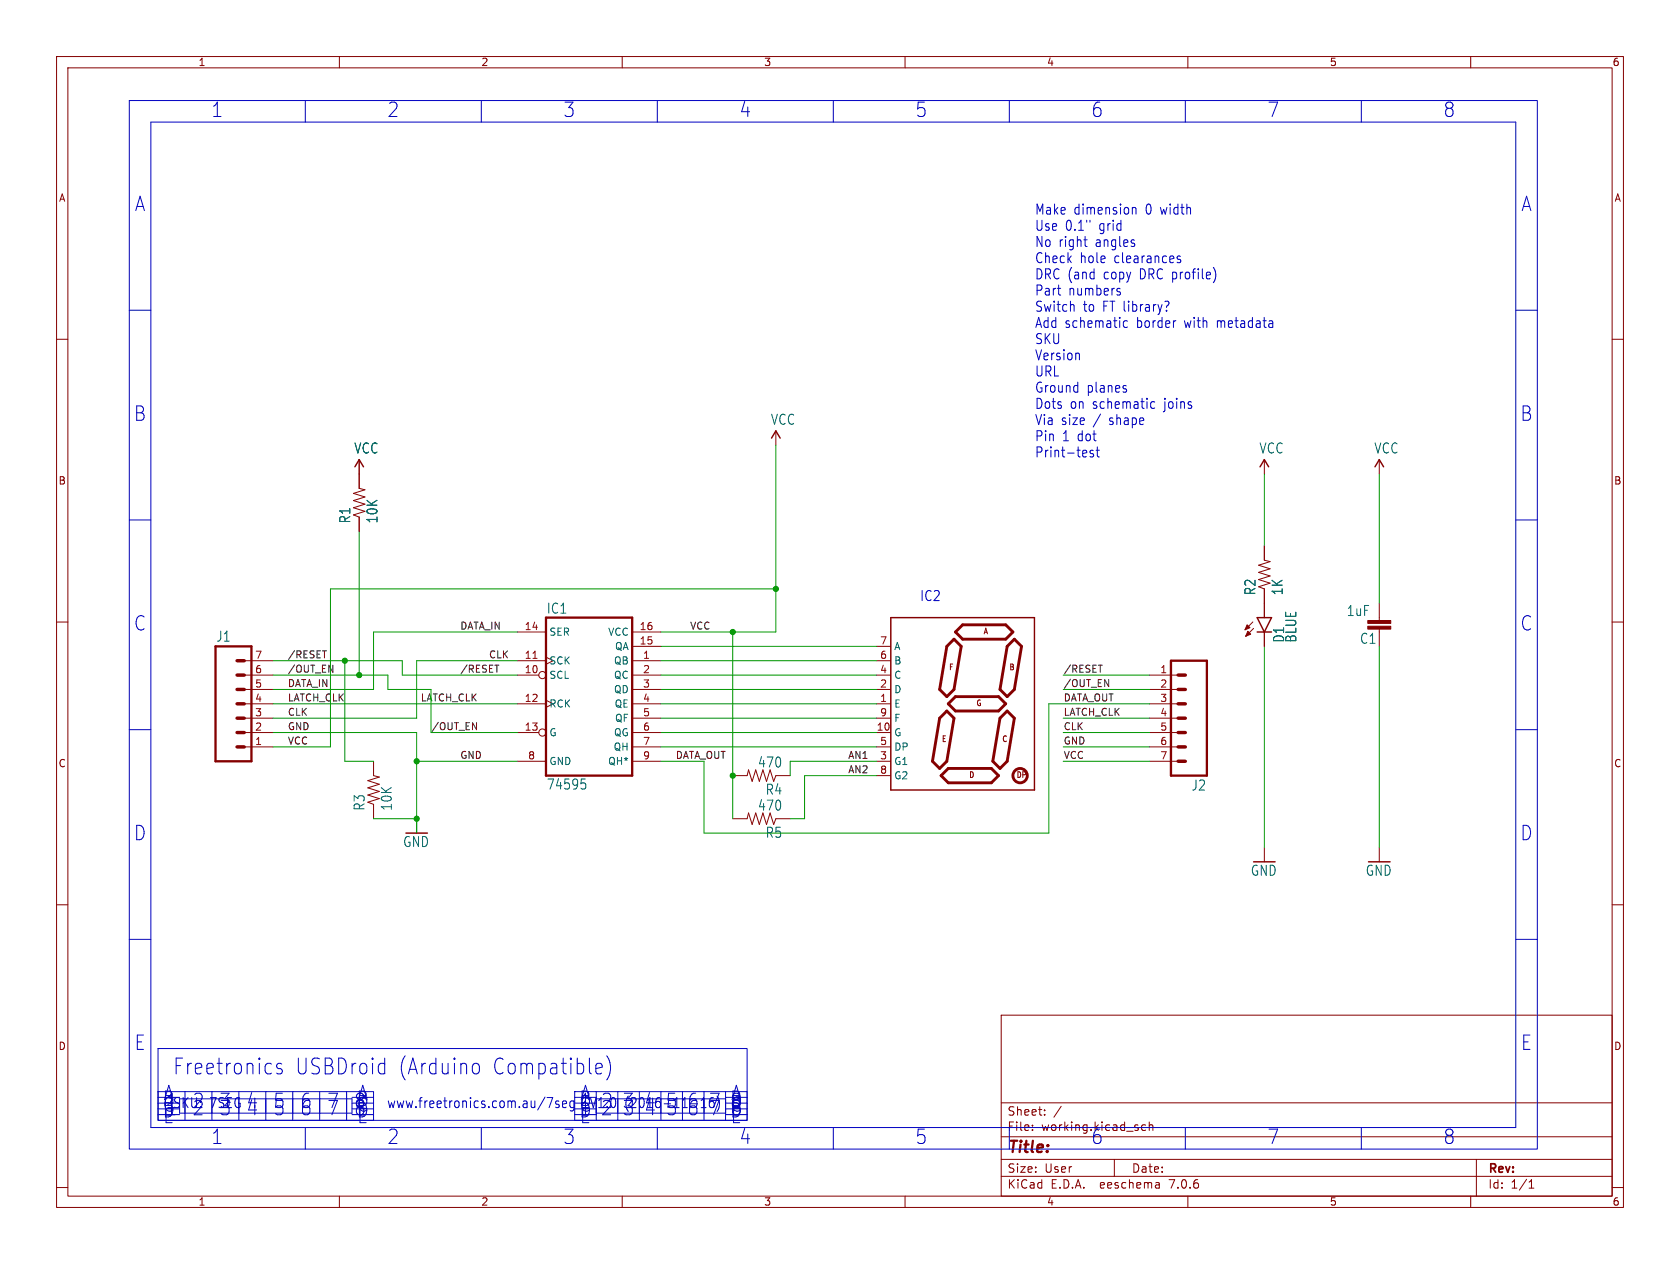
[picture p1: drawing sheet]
<svg xmlns="http://www.w3.org/2000/svg" width="297mm" height="224mm" viewBox="0 0 297 224" stroke-linecap="round" stroke-linejoin="round" font-family="sans-serif">
<g fill="none" stroke="#840000" stroke-width=".18">
<path d="M10 10h277v203.5h-277zM12 12h273v199.5h-273zM60 10v2M110 10v2M160 10v2M210 10v2M260 10v2M10 60h2M285 60h2M137.2 76.2v2.5M63.5 81.3v5.1l1 .2-2 .6 2 .7-2 .6 2 .7-2 .6 2 .6-2 .7 1 .3v2.6M223.5 96.5v2.6l1 .2-2 .6 2 .7-2 .6 2 .7-2 .6 2 .6-2 .7 1 .3v5.1"/>
<path d="M223.5 81.3v2.5M243.8 81.3v2.5M10 110h2M43.2 119.4h5.1M43.2 116.8h5.1M91.4 119.4h3.8M91.4 116.8h5.1M91.4 111.8h5.1M111.8 119.4h5M111.8 116.8h5M111.8 111.8h5M111.8 114.3h5"/>
<path d="M154.9 119.4h2.6M154.9 116.8h2.6M154.9 114.3h2.6M203.2 119.4h5.1M221.5 110l-1.4 1.4M221.6 111.1l-1.4 1.4M223.5 111.8v2.5M243.8 106.7v3M243.8 111.3v3M285 110h2M43.2 121.9h5.1M43.2 124.5h5.1"/>
<path d="M43.2 127h5.1M43.2 129.5h5.1M43.2 132.1h5.1M66 134.6v2.6l1.1 .2-2.1 .6 2.1 .7-2.1 .6 2.1 .7-2.1 .6 2.1 .6-2.1 .7 1 .3v2.6M91.4 124.5h5.1M91.4 129.5h3.8M91.4 134.6h5.1M96.5 123.8l1.3 .7-1.3 .6M111.8 121.9h5M111.8 124.5h5M111.8 127h5M111.8 129.5h5"/>
<path d="M111.8 132.1h5M111.8 134.6h5M129.5 137.2h2.6l.2-1.1 .7 2.1 .6-2.1 .6 2.1 .7-2.1 .6 2.1 .6-2.1 .7 2.1 .4-1h2.5M154.9 121.9h2.6M154.9 124.5h2.6M154.9 127h2.6M154.9 129.5h2.6M154.9 132.1h2.6M154.9 134.6h2.6M154.9 137.2h2.6M203.2 121.9h5.1M203.2 124.5h5.1"/>
<path d="M203.2 127h5.1M203.2 129.5h5.1M203.2 132.1h5.1M203.2 134.6h5.1M10 160h2M73.7 144.8v2.5M129.5 144.8h2.6l.2-1 .7 2 .6-2 .6 2 .7-2 .6 2 .6-2 .7 2 .4-1h2.5M223.5 149.9v2.5M243.8 149.9v2.5M285 160h2M177 179.5h108v32h-108zM177 195h108"/>
<path d="M182.5 199.8v.1M182.5 199v.1M184.7 197.1v.1M184.7 196.3v.1M187.6 195.6l-1.3 2M202.5 199l-.4-.1-.3 .3v.4l.2 .2h.5M203.2 199l.2-.1 .3 .1 .1 .9M203.2 198.4v1.5M10 210h2M60 211.5v2M110 211.5v2M160 211.5v2"/>
<path d="M177 208h108M177 205h108M177 201h108M197 205v3M204.9 209.2l.1 .9M205 210l-.2 .1M205 209.5h-.2M210 211.5v2M260 211.5v2M261 205v6.5M270.3 210.1h.9M270.3 209l.4-.4v1.5"/>
<path d="M285 210h2"/>
<circle cx="95.9" cy="119.4" r=".63"/>
<circle cx="95.9" cy="129.5" r=".63"/>
</g>
<path d="M136.4 77.5l.8-1.3 .7 1.3M62.7 82.5l.8-1.2 .8 1.2M222.8 82.5l.7-1.2 .8 1.2M243.1 82.5l.7-1.2 .8 1.2M157.5 109.2h25.4v30.5h-25.4zM222.2 111.8h2.6M222.2 109.2h2.6l-1.3 2.6z" fill="none" stroke="#840000" stroke-width=".25"/>
<g fill="#840000" stroke="#840000" stroke-width=".18">
<path d="M220.5 110.5l.5 .5-.9 .4z"/>
<path d="M220.6 111.6l.5 .5-.9 .4z"/>
<path d="M241.8 109.7h4.1v.5h-4.1z"/>
<path d="M241.8 110.7h4.1v.6h-4.1z"/>
</g>
<path d="M38.1 114.3h6.3v20.3h-6.3zM96.5 109.2h15.3v28h-15.3zM207 116.8h6.4v20.4h-6.4z" fill="none" stroke="#840000" stroke-width=".41"/>
<g fill="none" stroke="#840000" stroke-width=".61">
<path d="M41.9 119.4h1.3M41.9 116.8h1.3M208.3 119.4h1.2M41.9 121.9h1.3M41.9 124.5h1.3M41.9 127h1.3M41.9 129.5h1.3M41.9 132.1h1.3M208.3 121.9h1.2M208.3 124.5h1.2M208.3 127h1.2M208.3 129.5h1.2"/>
<path d="M208.3 132.1h1.2M208.3 134.6h1.2"/>
</g>
<path d="M94.2 116.4h.7" fill="none" stroke="#a90000" stroke-width=".18"/>
<path d="M102.8 137.8h.7M102.9 138.4h.4l.3 .4-.2 .7h-.5" fill="none" stroke="#006464" stroke-width=".18"/>
<g fill="none" stroke="#840000" stroke-width=".51">
<path d="M167.4 114.3l1.3-1.3 1.2 1.3-1.2 7.6-1.3 1.3-1.3-1.3zM168.9 111.8l1.3-1.3h7.6l1.3 1.3-1.3 1.2h-7.6zM178.1 114.3l1.2-1.3 1.3 1.3-1.3 7.6-1.2 1.3-1.3-1.3zM166.1 127l1.3-1.3 1.3 1.3-1.3 7.6-1.3 1.3-1.3-1.3zM167.6 135.9h7.7l1.2 1.3-1.2 1.2h-7.7l-1.2-1.2zM168.9 123.2h7.6l1.3 1.3-1.3 1.2h-7.6l-1.3-1.2zM176.8 127l1.3-1.3 1.2 1.3-1.2 7.6-1.3 1.3-1.3-1.3z"/>
<circle cx="180.3" cy="137.2" r="1.27"/>
</g>
<path d="M57 115.1h.7M58.1 117.6l.7 1.3v-1.3M87.5 117.6h.7M194.2 117.6h.7M83.5 127.8l.7 1.2v-1.2M195.3 120.2l.7 1.2v-1.2" fill="none" stroke="#0f0f0f" stroke-width=".18"/>
<g fill="none" stroke="#0000c2" stroke-width=".18">
<path d="M22.9 17.8h248.9v185.4h-248.9zM54 17.8v3.8M85.1 17.8v3.8M116.2 17.8v3.8M147.3 17.8v3.8M178.4 17.8v3.8M209.5 17.8v3.8M240.7 17.8v3.8M26.7 21.6h241.3v177.8h-241.3zM192.7 38.9v.4M200.2 36.7v1.2M200.2 36.8a.37 .37 0 0 1 .6 0v1.1"/>
<path d="M22.9 54.9h3.8M189.7 53.9l.2 .2v.9M191.6 42.4h.6M192 43.6h.2M197.7 51.6h.2a.31 .31 0 0 1 .2 .3 .31 .31 0 0 1-.2 .3h-.3M197.7 51l.3 .1M199.3 56.8l-.4-.1-.3 .4v.5l.1 .2h.6M206.1 53.3h.3a.41 .41 0 0 1 .3 .4 .41 .41 0 0 1-.3 .3M208.7 45.4l-.4-.1a.31 .31 0 0 0-.2 .3 .31 .31 0 0 0 .2 .3h.2a.31 .31 0 0 1 .2 .3 .31 .31 0 0 1-.2 .3l-.4-.1M214.6 47.4a2.39 2.39 0 0 1 0 2.5M224.9 56.8l.1 1.1M225 57.8l-.1 .1"/>
<path d="M225 57.1l-.1 .1M268 54.9h3.8M190.6 62.4l.2 .3v.9M193.3 79.7l-.4-.1a.31 .31 0 0 0-.2 .3 .31 .31 0 0 0 .2 .3h.2a.31 .31 0 0 1 .2 .3 .31 .31 0 0 1-.2 .3l-.4-.1M193.8 79.6h.6M194 79v1.6l.1 .1 .3 .1M199 68.8a.31 .31 0 0 1 .2 .3 .31 .31 0 0 1-.2 .3M199 68.2l.1 .1M203.5 72l.2 .2 .4-.1M204.1 71.1l-.4-.1-.2 .2M22.9 91.9h3.8M268 91.9h3.8"/>
<path d="M22.9 129h3.8M268 129h3.8M22.9 166.1h3.8M268 166.1h3.8M27.9 185.4h104.2v12.7h-104.2zM27.9 193h38.1v5.1h-38.1zM31.7 196.8h30.5M31.7 194.3h30.5M32.7 193v5.1M37.5 193v5.1M39.1 193.3h1.4l-.8 1M42.2 193v5.1"/>
<path d="M47 193v5.1M49.8 188.2l-.6-.2a.49 .49 0 0 0-.3 .5 .49 .49 0 0 0 .3 .5h.4a.49 .49 0 0 1 .3 .4 .49 .49 0 0 1-.3 .5l-.7-.1M51.8 193v5.1M54 199.4v3.8M56.5 193v5.1M58.1 193.3h1.6l-1 2.6M61.3 193v5.1M67.8 188l.2 .2M68 187.1v2.8M68 189.8l-.2 .1M84 188a.65 .65 0 0 1 .8 .6v.8a.65 .65 0 0 1-.8 .5M85.1 199.4v3.8"/>
<path d="M96.7 194.1h1l-.6 1.8M98.8 194.8l-.4-.1a.31 .31 0 0 0-.2 .3 .31 .31 0 0 0 .2 .3h.3a.31 .31 0 0 1 .2 .3 .31 .31 0 0 1-.2 .3l-.5-.1M99.4 195.3l.8-.2-.1-.3-.4-.1-.3 .2 .1 .9h.6M100.8 196.4h.5M101.3 194.7h-.3l-.3 .3 .1 .7 .2 .2h.3M101.6 193h30.5v5.1h-30.5zM105.4 196.8h22.9M105.4 194.3h22.9M105.7 188l.7 .2 .1 .5-1.2 .3M106.4 189.8l-.7 .1M107.3 186.7a3.6 3.6 0 0 1 0 4.3M109.2 194.3v3.8"/>
<path d="M113 193v3.8M114.8 193.2l-.5 1.8M116.2 199.4v3.8M124 195.9h.8M147.3 199.4v3.8M178.4 199.4v3.8M209.5 199.4v3.8M240.7 199.4v3.8"/>
</g>
<g fill="none" stroke="#009600" stroke-width=".18">
<path d="M137.2 78.7v33.1h-20.4M63.5 94v25.4M223.5 83.8v12.7M243.8 83.8v22.9M48.3 119.4h20.3v2.5h7.6v7.6h15.2M48.3 116.8h22.8v2.6h20.3M61 116.8v17.8h5M91.4 111.8h-25.4v10.1h-17.7M91.4 116.8h-17.7v10.2h-25.4M116.8 119.4h38.1M116.8 116.8h38.1M116.8 114.3h38.1"/>
<path d="M129.5 111.8v33M137.2 104.1h-78.8v28h-10.1M188 119.4h15.2M223.5 114.3v35.6M243.8 114.3v35.6M48.3 129.5h25.4v17.8M48.3 124.5h43.1M73.7 134.6h17.7M116.8 121.9h38.1M116.8 127h38.1M116.8 132.1h38.1M116.8 129.5h38.1"/>
<path d="M116.8 124.5h38.1M154.9 134.6h-15.2v2.6M154.9 137.2h-12.7v7.6h-2.5M188 121.9h15.2M188 127h15.2M188 134.6h15.2M188 132.1h15.2M188 129.5h15.2M203.2 124.5h-17.8v22.8h-60.9v-12.7h-7.7M66 144.8h7.7"/>
</g>
<g fill="#009600" stroke="#009600" stroke-width=".18">
<circle cx="129.5" cy="137.2" r=".46"/>
<circle cx="129.5" cy="111.8" r=".46"/>
<circle cx="137.2" cy="104.1" r=".46"/>
<circle cx="63.5" cy="119.4" r=".46"/>
<circle cx="61" cy="116.8" r=".46"/>
<circle cx="73.7" cy="144.8" r=".46"/>
<circle cx="73.7" cy="134.6" r=".46"/>
</g>
<g font-size="3.9" fill="#0000c2">
<text x="30.5" y="190.3">Freetronics</text>
<text x="52.1" y="190.3">USBDroid</text>
<text x="70.3" y="190.3">(Arduino</text>
<text x="86.9" y="190.3">Compatible)</text>
</g>
<g font-size="3.5" fill="#0000c2">
<text x="37.3" y="20.9">1</text>
<text x="68.4" y="20.9">2</text>
<text x="99.6" y="20.9">3</text>
<text x="130.7" y="20.9">4</text>
<text x="161.8" y="20.9">5</text>
<text x="192.9" y="20.9">6</text>
<text x="224" y="20.9">7</text>
<text x="255.1" y="20.9">8</text>
<text x="23.8" y="37.6">A</text>
<text x="268.9" y="37.6">A</text>
<text x="23.6" y="74.7">B</text>
<text x="268.7" y="74.7">B</text>
<text x="23.6" y="111.7">C</text>
<text x="268.7" y="111.7">C</text>
<text x="23.6" y="148.8">D</text>
<text x="268.7" y="148.8">D</text>
<text x="23.7" y="185.9">E</text>
<text x="268.8" y="185.9">E</text>
<text x="28.7" y="195.8">B</text>
<text x="28.9" y="194.8">A</text>
<text x="29.2" y="197.5">1</text>
<text x="29.2" y="196.2">1</text>
<text x="34" y="196.2">2</text>
<text x="38.8" y="197.5">3</text>
<text x="43.5" y="196.2">4</text>
<text x="48.3" y="197.5">5</text>
<text x="48.3" y="196.2">5</text>
<text x="53" y="196.2">6</text>
<text x="57.8" y="197.5">7</text>
<text x="63" y="197.8">D</text>
<text x="63.2" y="194.8">A</text>
<text x="102.4" y="196.8">C</text>
<text x="102.4" y="197.8">D</text>
<text x="102.4" y="195.8">B</text>
<text x="102.4" y="197.5">1</text>
<text x="102.5" y="194.8">A</text>
<text x="106.2" y="196.2">2</text>
<text x="110" y="196.2">3</text>
<text x="113.8" y="197.5">4</text>
<text x="117.7" y="197.5">5</text>
<text x="117.7" y="196.2">5</text>
<text x="121.5" y="196.2">6</text>
<text x="121.5" y="197.5">6</text>
<text x="125.3" y="196.2">7</text>
<text x="125.3" y="197.5">7</text>
<text x="129" y="195.8">B</text>
<text x="129.1" y="196.2">8</text>
<text x="129.1" y="197.5">8</text>
<text x="129.2" y="194.8">A</text>
<text x="28.8" y="198.9">E</text>
<text x="37.3" y="202.5">1</text>
<text x="63.1" y="198.9">E</text>
<text x="68.4" y="202.5">2</text>
<text x="99.6" y="202.5">3</text>
<text x="102.5" y="198.9">E</text>
<text x="129.1" y="198.9">E</text>
<text x="130.7" y="202.5">4</text>
<text x="161.8" y="202.5">5</text>
<text x="192.9" y="202.5">6</text>
<text x="224" y="202.5">7</text>
<text x="255.1" y="202.5">8</text>
</g>
<text font-size="2.8" fill="#840000" x="178" y="204.4">Title:</text>
<g font-size="2.5" fill="#0000c2">
<text x="182.9" y="38.1">Make</text>
<text x="182.9" y="41">Use 0.1&quot;</text>
<text x="189.8" y="38.1">dimension</text>
<text x="194.3" y="41">grid</text>
<text x="202.5" y="38.1">0 width</text>
<text x="182.9" y="43.8">No right</text>
<text x="182.9" y="46.7">Check</text>
<text x="190.9" y="46.7">hole</text>
<text x="193.7" y="43.8">angles</text>
<text x="197" y="46.7">clearances</text>
<text x="182.9" y="49.5">DRC (and</text>
<text x="182.9" y="52.4">Part</text>
<text x="188.9" y="52.4">numbers</text>
<text x="195.1" y="49.5">copy</text>
<text x="201.6" y="49.5">DRC profile)</text>
<text x="182.9" y="55.3">Switch</text>
<text x="182.9" y="58.1">Add schematic</text>
<text x="191.5" y="55.3">to</text>
<text x="195" y="55.3">FT library?</text>
<text x="201" y="58.1">border</text>
<text x="209.5" y="58.1">with</text>
<text x="215.4" y="58.1">metadata</text>
<text x="182.9" y="61">SKU</text>
<text x="182.9" y="63.9">Version</text>
<text x="182.9" y="66.7">URL</text>
<text x="182.9" y="69.6">Ground</text>
<text x="192.1" y="69.6">planes</text>
<text x="182.9" y="72.4">Dots</text>
<text x="182.9" y="75.3">Via size</text>
<text x="189.2" y="72.4">on schematic</text>
<text x="193.3" y="75.3">/</text>
<text x="196.2" y="75.3">shape</text>
<text x="205.9" y="72.4">joins</text>
<text x="182.9" y="78.2">Pin</text>
<text x="182.9" y="81">Print-test</text>
<text x="187.8" y="78.2">1 dot</text>
<text x="162.6" y="106.4">IC2</text>
<text x="30.5" y="196.1">SKU: 7SEG</text>
<text x="68.3" y="196.1">www.freetronics.com.au/7seg</text>
</g>
<g font-size="2.5" fill="#006464">
<text x="136.2" y="75.3">VCC</text>
<text x="62.5" y="80.4">VCC</text>
<text x="222.6" y="80.4">VCC</text>
<text x="242.9" y="80.4">VCC</text>
<text x="62.1" y="92.7" transform="rotate(-90 62.1 92.7)">R1</text>
<text x="66.9" y="92.7" transform="rotate(-90 66.9 92.7)">10K</text>
<text x="222.2" y="105.4" transform="rotate(-90 222.2 105.4)">R2</text>
<text x="227" y="105.4" transform="rotate(-90 227 105.4)">1K</text>
<text x="38.2" y="113.7">J1</text>
<text x="96.6" y="108.7">IC1</text>
<text x="227.2" y="113.7" transform="rotate(-90 227.2 113.7)">D1</text>
<text x="229.4" y="113.7" transform="rotate(-90 229.4 113.7)">BLUE</text>
<text x="238" y="109.2">1uF</text>
<text x="240.3" y="114.1">C1</text>
<text x="133.9" y="135.9">470</text>
<text x="64.7" y="143.5" transform="rotate(-90 64.7 143.5)">R3</text>
<text x="69.5" y="143.5" transform="rotate(-90 69.5 143.5)">10K</text>
<text x="96.6" y="139.8">74595</text>
<text x="133.9" y="143.6">470</text>
<text x="135.3" y="140.7">R4</text>
<text x="210.6" y="140">J2</text>
<text x="135.3" y="148.4">R5</text>
<text x="71.2" y="150">GND</text>
<text x="221" y="155.1">GND</text>
<text x="241.4" y="155.1">GND</text>
</g>
<g font-size="2.1" fill="#840000">
<text x="178" y="197.5">Sheet:</text>
<text x="178" y="200.2">File:</text>
<text x="184.1" y="200.2">working.kicad_sch</text>
<text x="178" y="207.6">Size:</text>
<text x="184.7" y="207.6">User</text>
<text x="200" y="207.6">Date:</text>
<text x="263" y="207.8">Rev:</text>
<text x="178" y="210.4">KiCad</text>
<text x="185.7" y="210.4">E.D.A.</text>
<text x="194.6" y="210.4">eeschema</text>
<text x="207" y="210.4">7.0.6</text>
<text x="263" y="210.4">Id:</text>
<text x="267.1" y="210.4">1/1</text>
</g>
<g font-size="1.8" fill="#840000">
<text x="35" y="11.9">1</text>
<text x="85" y="11.9">2</text>
<text x="135" y="11.9">3</text>
<text x="185" y="11.9">4</text>
<text x="235" y="11.9">5</text>
<text x="285" y="11.9">6</text>
<text x="10.3" y="35.9">A</text>
<text x="285.3" y="35.9">A</text>
<text x="10.3" y="85.9">B</text>
<text x="285.3" y="85.9">B</text>
<text x="10.3" y="135.9">C</text>
<text x="285.3" y="135.9">C</text>
<text x="10.3" y="185.9">D</text>
<text x="285.3" y="185.9">D</text>
<text x="35" y="213.4">1</text>
<text x="85" y="213.4">2</text>
<text x="135" y="213.4">3</text>
<text x="185" y="213.4">4</text>
<text x="235" y="213.4">5</text>
<text x="285" y="213.4">6</text>
</g>
<g font-size="1.8" fill="#a90000">
<text x="92.7" y="111.5">14</text>
<text x="113" y="111.5">16</text>
<text x="45" y="119.1">6</text>
<text x="45" y="116.6">7</text>
<text x="92.7" y="119.1">10</text>
<text x="92.7" y="116.6">11</text>
<text x="113" y="114">15</text>
<text x="113.6" y="116.6">1</text>
<text x="113.6" y="119.1">2</text>
<text x="155.5" y="119.1">4</text>
<text x="155.5" y="116.6">6</text>
<text x="155.5" y="114">7</text>
<text x="205" y="119.1">1</text>
<text x="45" y="124.2">4</text>
<text x="45" y="121.7">5</text>
<text x="92.7" y="124.2">12</text>
<text x="113.6" y="121.7">3</text>
<text x="113.6" y="124.2">4</text>
<text x="155.5" y="124.2">1</text>
<text x="155.5" y="121.7">2</text>
<text x="205" y="121.7">2</text>
<text x="205" y="124.2">3</text>
<text x="45" y="131.8">1</text>
<text x="45" y="129.3">2</text>
<text x="45" y="126.7">3</text>
<text x="92.7" y="129.3">13</text>
<text x="113.6" y="126.7">5</text>
<text x="113.6" y="129.3">6</text>
<text x="113.6" y="131.8">7</text>
<text x="154.9" y="129.3">10</text>
<text x="155.5" y="131.8">5</text>
<text x="155.5" y="126.7">9</text>
<text x="205" y="126.7">4</text>
<text x="205" y="129.3">5</text>
<text x="205" y="131.8">6</text>
<text x="93.3" y="134.4">8</text>
<text x="113.6" y="134.4">9</text>
<text x="155.5" y="134.4">3</text>
<text x="155.5" y="136.9">8</text>
<text x="205" y="134.4">7</text>
</g>
<g font-size="1.8" fill="#006464">
<text x="97" y="112.6">SER</text>
<text x="107.4" y="112.6">VCC</text>
<text x="97" y="117.7">SCK</text>
<text x="108.4" y="117.7">QB</text>
<text x="108.6" y="115.2">QA</text>
<text x="158" y="117.7">B</text>
<text x="158" y="115.2">A</text>
<text x="97" y="120.2">SCL</text>
<text x="97" y="125.3">RCK</text>
<text x="108.4" y="120.2">QC</text>
<text x="108.4" y="122.8">QD</text>
<text x="108.6" y="125.3">QE</text>
<text x="158" y="125.3">E</text>
<text x="158" y="122.8">D</text>
<text x="158" y="120.2">C</text>
<text x="97" y="130.4">G</text>
<text x="108.4" y="130.4">QG</text>
<text x="108.6" y="127.9">QF</text>
<text x="158" y="130.4">G</text>
<text x="158" y="127.9">F</text>
<text x="97" y="135.5">GND</text>
<text x="107.4" y="135.5">QH*</text>
<text x="108.4" y="132.9">QH</text>
<text x="158" y="135.5">G1</text>
<text x="158" y="132.9">DP</text>
<text x="158" y="138">G2</text>
</g>
<g font-size="1.7" fill="#0f0f0f">
<text x="81.3" y="111.4">DATA_IN</text>
<text x="121.9" y="111.4">VCC</text>
<text x="50.8" y="119">/OUT_EN</text>
<text x="50.8" y="116.5">/RESET</text>
<text x="81.3" y="119">/RESET</text>
<text x="86.4" y="116.5">CLK</text>
<text x="188" y="119">/RESET</text>
<text x="50.8" y="121.6">DATA_IN</text>
<text x="50.8" y="124.1">LATCH_CLK</text>
<text x="74.3" y="124.1">LATCH_CLK</text>
<text x="188" y="124.1">DATA_OUT</text>
<text x="188" y="121.6">/OUT_EN</text>
<text x="50.8" y="126.7">CLK</text>
<text x="50.8" y="129.2">GND</text>
<text x="50.8" y="131.7">VCC</text>
<text x="76.2" y="129.2">/OUT_EN</text>
<text x="188" y="126.7">LATCH_CLK</text>
<text x="188" y="129.2">CLK</text>
<text x="188" y="131.7">GND</text>
<text x="81.3" y="134.3">GND</text>
<text x="119.4" y="134.3">DATA_OUT</text>
<text x="149.9" y="136.8">AN2</text>
<text x="149.9" y="134.3">AN1</text>
<text x="188" y="134.3">VCC</text>
</g>
<g font-size="1.4" fill="#840000">
<text x="173.7" y="112.4">A</text>
<text x="167.6" y="118.7">F</text>
<text x="178.3" y="118.7">B</text>
<text x="172.5" y="125.1">G</text>
<text x="166.4" y="131.4">E</text>
<text x="177" y="131.4">C</text>
<text x="171.2" y="137.8">D</text>
<text x="179.6" y="137.8">DP</text>
</g>
</svg>
